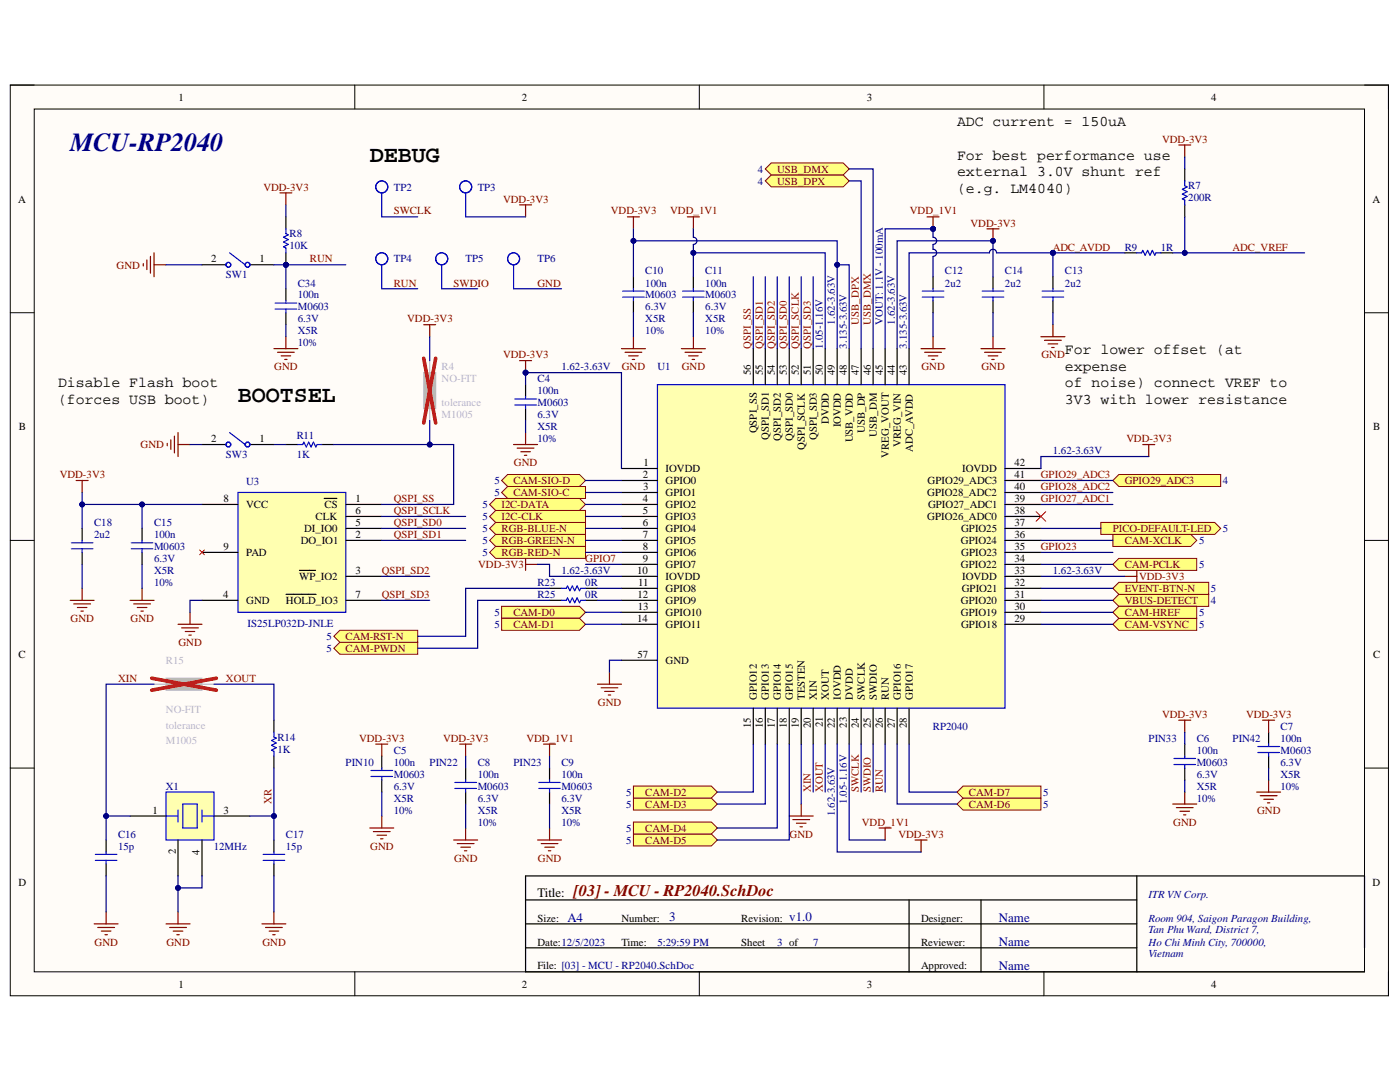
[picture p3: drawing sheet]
<svg xmlns="http://www.w3.org/2000/svg" width="279mm" height="216mm" viewBox="0 0 279 216" stroke-linecap="round" stroke-linejoin="round" font-family="sans-serif">
<path d="M2.1 17h275v181.7h-275z" fill-rule="evenodd" fill="#fffcf8"/>
<path d="M2.1 17h275v181.7h-275z" fill="none" stroke="#000" stroke-width=".2"/>
<path d="M6.8 21.8h265.5v172.1h-265.5z" fill-rule="evenodd" fill="#fffcf8"/>
<g fill="none" stroke="#000" stroke-width=".2">
<path d="M2 17h4.8M70.8 17v4.8M139.6 17v4.8M208.3 17v4.8M272.3 17h4.8v4.8M6.8 21.8h265.5v172.1h-265.5zM2 62.4h4.8M272.3 62.4h4.8M2 107.8h4.8M272.3 107.8h4.8M2 153.3h4.8M272.3 153.3h4.8"/>
<path d="M70.8 193.9v4.8M139.6 193.9v4.8M208.3 193.9v4.8M277.1 193.9v4.8"/>
</g>
<path d="M104.9 179.6h122M181.4 179.6v14.3M195.8 179.6v14.3M226.9 174.8v19.1M104.9 189.1h122M104.9 184.3h122M272.3 189.1v-14.3h-167.4v19.1h167.4" fill="none" stroke="#000" stroke-width=".24"/>
<circle cx="210.1" cy="50.4" r=".48" fill="#000080"/>
<circle cx="210.1" cy="50.4" r=".48" fill="none" stroke="#000080" stroke-width=".2"/>
<path d="M186.2 55.2v2.4M104.9 76.7v2.4M186.2 60v2.4M104.9 81.5v2.4M16.4 105.4v2.4M16.4 110.2v2.4M253.2 146.1v2.4M253.2 150.9v2.4M54.7 167.6v2.4M54.7 172.4v2.4" fill="none" stroke="#000" stroke-width=".24"/>
<g fill="none" stroke="#000bff" stroke-width=".24">
<path d="M184.1 59.3h4.3M184.1 58.1h4.3M186.2 57.6v.5M186.2 59.3v.7M102.7 79.6h4.3M104.9 79.1v.5M102.7 80.8h4.3M104.9 80.8v.7M14.2 109.5h4.3M14.2 108.3h4.3M16.4 107.8v.5M16.4 109.5v.7"/>
<path d="M251 150.2h4.3M251 149h4.3M253.2 148.5v.5M253.2 150.2v.7M52.5 171.7h4.3M52.5 170.5h4.3M54.7 170v.5M54.7 171.7v.7"/>
</g>
<path d="M131.2 76.8h69.4v64.5h-69.4z" fill-rule="evenodd" fill="#ffffb0"/>
<path d="M131.2 76.8h69.4v64.5h-69.4z" fill="none" stroke="#000bff" stroke-width=".24"/>
<g fill="none" stroke="#000" stroke-width=".24">
<path d="M150.3 69.6v7.1M152.7 69.6v7.1M155.1 69.6v7.1M157.5 69.6v7.1M159.9 69.6v7.1M162.3 69.6v7.1M164.7 69.6v7.1M167.1 69.6v7.1M169.5 69.6v7.1M171.9 69.6v7.1M174.2 69.6v7.2M176.6 69.6v7.2"/>
<path d="M179 69.6v7.2M181.4 69.6v7.2M124 93.5h7.2M124 95.9h7.2M124 98.3h7.2M200.6 93.5h7.1M200.6 95.9h7.1M200.6 98.3h7.1M124 100.7h7.2M124 103.1h7.2M124 105.4h7.2M124 107.8h7.2"/>
<path d="M124 110.2h7.2M124 112.6h7.2M124 115h7.2M124 117.4h7.2M124 119.8h7.2M200.6 103.1h7.1M200.6 105.4h7.1M200.6 107.8h7.1M200.6 110.2h7.1M200.6 112.6h7.1M200.6 115h7.1M200.6 117.4h7.1"/>
<path d="M200.6 119.8h7.1M200.6 100.7h7.1M124 122.2h7.2M124 124.6h7.2M124 131.7h7.2M200.6 122.2h7.1M200.6 124.6h7.1M150.3 141.3v7.2M152.7 141.3v7.2M155.1 141.3v7.2M157.5 141.3v7.2M159.9 141.3v7.2"/>
<path d="M162.3 141.3v7.2M164.7 141.3v7.2M167.1 141.3v7.2M169.5 141.3v7.2M171.9 141.3v7.2M174.2 141.3v7.2M176.6 141.3v7.2M179 141.3v7.2M181.4 141.3v7.2"/>
</g>
<path d="M84.6 74.4h2.4v7.1h-2.4z" fill-rule="evenodd" fill="#bfbebc"/>
<path d="M84.6 74.4h2.4v7.1h-2.4zM85.8 72v2.4M85.8 81.5v2.4" fill="none" stroke="#bfbebc" stroke-width=".24"/>
<path d="M84.6 71.5l2.4 12.9M87 71.5l-2.4 12.9" fill="none" stroke="#f00" stroke-width=".72"/>
<path d="M198.2 55.2v2.4M198.2 60v2.4M92.9 153.3v2.4M92.9 158v2.4" fill="none" stroke="#000" stroke-width=".24"/>
<path d="M196 59.3h4.3M196 58.1h4.3M198.2 57.6v.5M198.2 59.3v.7M90.8 157.3h4.3M90.8 156.1h4.3M92.9 155.7v.4M92.9 157.3v.7" fill="none" stroke="#000bff" stroke-width=".24"/>
<path d="M33.1 135.3h7.2v2.4h-7.2z" fill-rule="evenodd" fill="#bfbebc"/>
<path d="M30.7 136.5h2.4M33.1 135.3h7.2v2.4h-7.2zM40.3 136.5h2.4" fill="none" stroke="#bfbebc" stroke-width=".24"/>
<path d="M30.3 135.3l12.9 2.4M43.2 135.3l-12.9 2.4" fill="none" stroke="#f00" stroke-width=".72"/>
<path d="M138.4 55.2v2.4M138.4 60v2.4M76.2 150.9v2.4M76.2 155.7v2.3" fill="none" stroke="#000" stroke-width=".24"/>
<path d="M136.2 59.3h4.3M136.2 58.1h4.3M138.4 57.6v.5M138.4 59.3v.7M74 154.9h4.3M74 153.7h4.3M76.2 153.3v.4M76.2 154.9v.8" fill="none" stroke="#000bff" stroke-width=".24"/>
<path d="M33.1 158h9.6v9.6h-9.6z" fill-rule="evenodd" fill="#ffffb0"/>
<g fill="none" stroke="#000bff" stroke-width=".24">
<path d="M124.3 59.3h4.3M124.3 58.1h4.3M126.4 57.6v.5M126.4 59.3v.7M208 59.3h4.3M208 58.1h4.3M210.1 57.6v.5M210.1 59.3v.7M26.2 109.5h4.3M26.2 108.3h4.3M28.4 107.8v.5M28.4 109.5v.7"/>
<path d="M33.1 158h9.6v9.6h-9.6zM19 171.7h4.3M19 170.5h4.3M21.2 170v.5M21.2 171.7v.7M33.1 162.8h2.4M35.5 161.6v2.4M36.5 160.4h2.9v4.8h-2.9zM40.3 161.6v2.4M40.3 162.8h2.4"/>
</g>
<path d="M126.4 55.2v2.4M210.1 55.2v2.4M126.4 60v2.4M210.1 60v2.4M28.4 105.4v2.4M28.4 110.2v2.4M21.2 167.6v2.4M21.2 172.4v2.4M26 162.8h7.1M35.5 167.6v7.2M40.3 167.6v7.2M42.7 162.8h7.2" fill="none" stroke="#000" stroke-width=".24"/>
<path d="M47.5 98.3h21.5v23.9h-21.5z" fill-rule="evenodd" fill="#ffffb0"/>
<path d="M47.5 98.3h21.5v23.9h-21.5zM107.5 157.3h4.3M107.5 156.1h4.3M109.7 155.7v.4M109.7 157.3v.7M234.3 152.6h4.3M234.3 151.3h4.3M236.4 150.9v.4M236.4 152.6v.7" fill="none" stroke="#000bff" stroke-width=".24"/>
<g fill="none" stroke="#000" stroke-width=".24">
<path d="M64.7 99.5h2.5M40.3 100.7h7.2M40.3 119.8h7.2M40.3 110.2h7.2M57.1 118.6h6M59.8 113.8h3.2M69 100.7h7.2M69 107.8h7.2M69 115h7.2M69 119.8h7.2M69 105.4h7.2M69 103.1h7.2"/>
<path d="M109.7 153.3v2.4M109.7 158v2.4M236.4 148.5v2.4M236.4 153.3v2.4"/>
</g>
<g fill="none" stroke="#800000" stroke-width=".24">
<path d="M137.2 43.3h2.4M138.4 43.3v2.4M103.7 72h2.4M104.9 72v2.4M102.5 88.7h4.8M103.2 89.4h3.4M103.9 90.1h1.9M104.6 90.9h.5M104.9 86.3v2.4M119.2 136.5h4.8M120 137.2h3.3M120.7 138h1.9"/>
<path d="M121.4 138.7h.5M121.6 134.1v2.4M73.8 165.2h4.8M74.5 165.9h3.4M75.2 166.7h1.9M75.9 167.4h.5M76.2 162.8v2.4M157.5 162.8h4.8M158.2 163.5h3.4M158.9 164.3h2M159.7 165h.4M159.9 160.4v2.4"/>
</g>
<circle cx="104.9" cy="74.4" r=".48" fill="#000080"/>
<circle cx="104.9" cy="74.4" r=".48" fill="none" stroke="#000080" stroke-width=".2"/>
<g fill="none" stroke="#800000" stroke-width=".24">
<path d="M125.2 43.3h2.4M126.4 43.3v2.4M185 43.3h2.4M186.2 43.3v2.4M124 69.6h4.8M124.7 70.3h3.4M125.5 71h1.9M126.2 71.7h.5M126.4 67.2v2.4M136 69.6h4.8M136.7 70.3h3.3M137.4 71h1.9"/>
<path d="M138.1 71.7h.5M138.4 67.2v2.4M183.8 69.6h4.8M184.5 70.3h3.4M185.3 71h1.9M186 71.7h.5M186.2 67.2v2.4M207.7 67.2h4.8M208.5 67.9h3.3M209.2 68.6h1.9M209.9 69.3h.5M210.1 64.8v2.4"/>
<path d="M228.1 88.7h2.4M229.3 88.7v2.4M91.7 148.5h2.4M92.9 148.5v2.4M108.5 148.5h2.4M109.7 148.5v2.4M236.4 158.1v2.3M250.8 158.1h4.8M251.5 158.8h3.4M252.2 159.5h1.9M253.2 155.7v2.4M234.1 160.4h4.7"/>
<path d="M234.8 161.2h3.3M235.5 161.9h1.9M236.2 162.6h.5M252.9 160.2h.5"/>
</g>
<circle cx="186.2" cy="45.7" r=".48" fill="#000080"/>
<circle cx="186.2" cy="45.7" r=".48" fill="none" stroke="#000080" stroke-width=".2"/>
<g fill="none" stroke="#800000" stroke-width=".24">
<path d="M235.2 28.9h2.4M236.4 28.9v2.4M197 45.7h2.4M198.2 45.7v2.4M15.2 95.9h2.4M16.4 95.9v2.4M26 119.8h4.7M28.4 117.4v2.4M26.7 120.5h3.3M27.4 121.2h1.9M28.1 121.9h.5M35.5 124.6h4.8"/>
<path d="M36.2 125.3h3.4M37 126h1.9M37.7 126.7h.5M37.9 122.2v2.4M18.8 184.3h4.8M19.5 185.1h3.4M20.2 185.8h1.9M20.9 186.5h.5M21.2 182v2.3M33.1 184.3h4.8M33.9 185.1h3.3M34.6 185.8h1.9"/>
<path d="M35.3 186.5h.5M35.5 182v2.3M52.3 184.3h4.8M53 185.1h3.3M53.7 185.8h1.9M54.4 186.5h.5M54.7 182v2.3"/>
</g>
<circle cx="198.2" cy="48.1" r=".48" fill="#000080"/>
<circle cx="198.2" cy="48.1" r=".48" fill="none" stroke="#000080" stroke-width=".2"/>
<g fill="none" stroke="#800000" stroke-width=".24">
<path d="M84.6 64.8h2.4M85.8 64.8v2.4M195.8 69.6h4.8M196.5 70.3h3.3M197.2 71h1.9M197.9 71.7h.5M198.2 67.2v2.4M33.4 88.5v.4M34.1 87.7v2M34.8 87v3.4M35.5 86.3v4.8M35.5 88.7h2.4"/>
<path d="M14 119.8h4.8M16.4 117.4v2.4M104.9 111.4v2.4M104.9 112.6h2.4M224.5 115h2.4M226.9 113.8v2.4M14.7 120.5h3.4M15.4 121.2h2M16.2 121.9h.4M90.5 167.6h4.8M91.3 168.3h3.3M92 169h1.9"/>
<path d="M92.7 169.8h.5M92.9 165.2v2.4M107.3 167.6h4.8M108 168.3h3.3M108.7 169h1.9M109.4 169.8h.5M109.7 165.2v2.4M175.5 165.2h2.3M176.6 165.2v2.4M182.6 167.6h2.4M183.8 167.6v2.4"/>
</g>
<path d="M39.8 109.7l1 1M40.8 109.7l-1 1" fill="none" stroke="#f00" stroke-width=".2"/>
<path d="M100.1 95.9l1.2-1.2h14.4l1.2 1.2-1.2 1.2h-14.4z" fill-rule="evenodd" fill="#ffff80"/>
<path d="M100.1 95.9l1.2-1.2h14.4l1.2 1.2-1.2 1.2h-14.4z" fill="none" stroke="#800000" stroke-width=".2"/>
<path d="M100.1 98.3l1.2-1.2h15.6v2.4h-15.6z" fill-rule="evenodd" fill="#ffff80"/>
<path d="M100.1 98.3l1.2-1.2h15.6v2.4h-15.6z" fill="none" stroke="#800000" stroke-width=".2"/>
<path d="M66.6 129.4l1.2-1.2h15.6v2.3h-15.6z" fill-rule="evenodd" fill="#ffff80"/>
<path d="M66.6 129.4l1.2-1.2h15.6v2.3h-15.6z" fill="none" stroke="#800000" stroke-width=".2"/>
<path d="M222.1 106.6h15.5l1.2 1.2-1.2 1.2h-15.5z" fill-rule="evenodd" fill="#ffff80"/>
<path d="M222.1 106.6h15.5l1.2 1.2-1.2 1.2h-15.5z" fill="none" stroke="#800000" stroke-width=".2"/>
<path d="M222.1 112.6l1.2-1.2h15.5v2.4h-15.5z" fill-rule="evenodd" fill="#ffff80"/>
<path d="M222.1 112.6l1.2-1.2h15.5v2.4h-15.5z" fill="none" stroke="#800000" stroke-width=".2"/>
<path d="M126.4 166.4h15.6l1.2 1.2-1.2 1.2h-15.6z" fill-rule="evenodd" fill="#ffff80"/>
<path d="M126.4 166.4h15.6l1.2 1.2-1.2 1.2h-15.6z" fill="none" stroke="#800000" stroke-width=".2"/>
<path d="M191 160.4l1.2-1.2h15.5v2.4h-15.5z" fill-rule="evenodd" fill="#ffff80"/>
<path d="M191 160.4l1.2-1.2h15.5v2.4h-15.5z" fill="none" stroke="#800000" stroke-width=".2"/>
<path d="M191 158.1l1.2-1.2h15.5v2.3h-15.5z" fill-rule="evenodd" fill="#ffff80"/>
<path d="M191 158.1l1.2-1.2h15.5v2.3h-15.5z" fill="none" stroke="#800000" stroke-width=".2"/>
<path d="M126.4 164h15.6l1.2 1.2-1.2 1.2h-15.6z" fill-rule="evenodd" fill="#ffff80"/>
<path d="M126.4 164h15.6l1.2 1.2-1.2 1.2h-15.6z" fill="none" stroke="#800000" stroke-width=".2"/>
<path d="M126.4 159.2h15.6l1.2 1.2-1.2 1.2h-15.6z" fill-rule="evenodd" fill="#ffff80"/>
<path d="M126.4 159.2h15.6l1.2 1.2-1.2 1.2h-15.6z" fill="none" stroke="#800000" stroke-width=".2"/>
<path d="M126.4 156.9h15.6l1.2 1.1-1.2 1.2h-15.6z" fill-rule="evenodd" fill="#ffff80"/>
<path d="M126.4 156.9h15.6l1.2 1.1-1.2 1.2h-15.6z" fill="none" stroke="#800000" stroke-width=".2"/>
<path d="M97.7 105.4l1.2-1.2h18v2.4h-18z" fill-rule="evenodd" fill="#ffff80"/>
<path d="M97.7 105.4l1.2-1.2h18v2.4h-18z" fill="none" stroke="#800000" stroke-width=".2"/>
<path d="M97.7 107.8l1.2-1.2h18v2.4h-18z" fill-rule="evenodd" fill="#ffff80"/>
<path d="M97.7 107.8l1.2-1.2h18v2.4h-18z" fill="none" stroke="#800000" stroke-width=".2"/>
<path d="M97.7 110.2l1.2-1.2h18v2.4h-18z" fill-rule="evenodd" fill="#ffff80"/>
<path d="M97.7 110.2l1.2-1.2h18v2.4h-18z" fill="none" stroke="#800000" stroke-width=".2"/>
<path d="M219.7 104.2h22.7l1.2 1.2-1.2 1.2h-22.7z" fill-rule="evenodd" fill="#ffff80"/>
<path d="M219.7 104.2h22.7l1.2 1.2-1.2 1.2h-22.7z" fill="none" stroke="#800000" stroke-width=".2"/>
<path d="M98.9 101.9h18v2.3h-18l-1.2-1.1z" fill-rule="evenodd" fill="#ffff80"/>
<path d="M98.9 101.9h18v2.3h-18l-1.2-1.1z" fill="none" stroke="#800000" stroke-width=".2"/>
<path d="M97.7 100.7l1.2-1.2h16.8l1.2 1.2-1.2 1.2h-16.8z" fill-rule="evenodd" fill="#ffff80"/>
<path d="M97.7 100.7l1.2-1.2h16.8l1.2 1.2-1.2 1.2h-16.8z" fill="none" stroke="#800000" stroke-width=".2"/>
<path d="M152.7 36.1l1.2-1.2h14.4l1.2 1.2-1.2 1.2h-14.4z" fill-rule="evenodd" fill="#ffff80"/>
<path d="M152.7 36.1l1.2-1.2h14.4l1.2 1.2-1.2 1.2h-14.4z" fill="none" stroke="#800000" stroke-width=".2"/>
<path d="M153.9 32.5h14.4l1.2 1.2-1.2 1.2h-14.4l-1.2-1.2z" fill-rule="evenodd" fill="#ffff80"/>
<path d="M153.9 32.5h14.4l1.2 1.2-1.2 1.2h-14.4l-1.2-1.2z" fill="none" stroke="#800000" stroke-width=".2"/>
<path d="M222.1 95.9l1.2-1.2h20.3v2.4h-20.3z" fill-rule="evenodd" fill="#ffff80"/>
<path d="M222.1 95.9l1.2-1.2h20.3v2.4h-20.3z" fill="none" stroke="#800000" stroke-width=".2"/>
<path d="M223.3 118.6h17.9v2.4h-17.9l-1.2-1.2z" fill-rule="evenodd" fill="#ffff80"/>
<path d="M223.3 118.6h17.9v2.4h-17.9l-1.2-1.2z" fill="none" stroke="#800000" stroke-width=".2"/>
<path d="M75 148.5h2.4M76.2 148.5v2.4" fill="none" stroke="#800000" stroke-width=".24"/>
<path d="M66.6 127l1.2-1.2h15.6v2.4h-15.6z" fill-rule="evenodd" fill="#ffff80"/>
<path d="M66.6 127l1.2-1.2h15.6v2.4h-15.6z" fill="none" stroke="#800000" stroke-width=".2"/>
<path d="M222.1 124.6l1.2-1.2h15.5v2.4h-15.5z" fill-rule="evenodd" fill="#ffff80"/>
<path d="M222.1 124.6l1.2-1.2h15.5v2.4h-15.5z" fill="none" stroke="#800000" stroke-width=".2"/>
<path d="M222.1 122.2l1.2-1.2h15.5v2.4h-15.5z" fill-rule="evenodd" fill="#ffff80"/>
<path d="M222.1 122.2l1.2-1.2h15.5v2.4h-15.5z" fill="none" stroke="#800000" stroke-width=".2"/>
<path d="M222.1 117.4l1.2-1.2h17.9v2.4h-17.9z" fill-rule="evenodd" fill="#ffff80"/>
<path d="M222.1 117.4l1.2-1.2h17.9v2.4h-17.9z" fill="none" stroke="#800000" stroke-width=".2"/>
<path d="M100.1 121h15.6l1.2 1.2-1.2 1.2h-15.6z" fill-rule="evenodd" fill="#ffff80"/>
<path d="M100.1 121h15.6l1.2 1.2-1.2 1.2h-15.6z" fill="none" stroke="#800000" stroke-width=".2"/>
<path d="M100.1 123.4h15.6l1.2 1.2-1.2 1.2h-15.6z" fill-rule="evenodd" fill="#ffff80"/>
<path d="M100.1 123.4h15.6l1.2 1.2-1.2 1.2h-15.6z" fill="none" stroke="#800000" stroke-width=".2"/>
<path d="M103.7 40.9h2.4M104.9 40.9v2.4M235.2 143.7h2.4M236.4 143.7v2.4M252 143.7h2.4M253.2 143.7v2.4" fill="none" stroke="#800000" stroke-width=".24"/>
<g fill="none" stroke="#000" stroke-width=".24">
<path d="M236.4 33.7v2.4M40.3 52.8h4.8M49.9 52.8h4.8M224.5 50.5h2.4M231.7 50.5h2.4M236.4 40.9v2.4M57.1 88.7h2.3M64.2 88.7h2.4M109.7 117.4h2.4M109.7 119.8h2.4M116.9 117.4h2.3M116.9 119.8h2.3"/>
<path d="M54.7 143.7v2.4M54.7 150.9v2.4"/>
</g>
<g fill="none" stroke="#00f" stroke-width=".24">
<path d="M236.4 36.1v1l.5 .2-.9 .5 .9 .5-.9 .4 .9 .5-.9 .5 .4 .2v1M45.8 50.4l3.1 2.4M226.9 50.5h.9l.3-.5 .4 .9 .5-.9 .5 .9 .5-.9 .5 .9 .2-.4h1M59.4 88.7h1l.2-.5 .5 1 .5-1 .5 1 .5-1 .4 1 .3-.5h.9M112.1 117.4h.9l.3-.5 .4 1 .5-1 .5 1 .5-1 .5 1 .2-.5h1M112.1 119.8h.9l.3-.5 .4 1 .5-1 .5 1 .5-1 .5 1 .2-.5h1M54.7 146.1v.9l.4 .3-.9 .5 .9 .4-.9 .5 .9 .5-.9 .5 .5 .2v1"/>
<circle cx="45.6" cy="52.8" r=".48"/>
<circle cx="49.4" cy="52.8" r=".48"/>
</g>
<circle cx="57.1" cy="52.8" r=".48" fill="#000080"/>
<circle cx="57.1" cy="52.8" r=".48" fill="none" stroke="#000080" stroke-width=".2"/>
<path d="M57.1 43.3v2.4M57.1 50.4v2.4" fill="none" stroke="#000" stroke-width=".24"/>
<circle cx="57.1" cy="52.8" r=".48" fill="#000080"/>
<circle cx="57.1" cy="52.8" r=".48" fill="none" stroke="#000080" stroke-width=".2"/>
<g fill="none" stroke="#00f" stroke-width=".24">
<path d="M76.2 38.5v4.8M92.9 38.5v4.8M57.1 45.7v.9l.4 .3-.9 .4 .9 .5-.9 .5 .9 .5-.9 .4 .5 .3v.9M76.2 52.8v4.8M88.2 52.8v4.8M102.5 52.8v4.8M45.8 86.3l3.1 2.4"/>
<circle cx="76.2" cy="37.3" r="1.2"/>
<circle cx="92.9" cy="37.3" r="1.2"/>
<circle cx="76.2" cy="51.6" r="1.2"/>
<circle cx="88.1" cy="51.6" r="1.2"/>
<circle cx="102.5" cy="51.6" r="1.19"/>
<circle cx="102.5" cy="51.6" r="1.2"/>
<circle cx="45.6" cy="88.7" r=".48"/>
<circle cx="49.4" cy="88.7" r=".48"/>
</g>
<path d="M55.9 38.5h2.3M57.1 38.5v2.4M28.6 52.6v.5M29.3 51.9v1.9M30 51.2v3.3M30.7 50.4v4.8M30.7 52.8h2.4M54.7 69.6h4.7M55.4 70.3h3.3M56.1 71h1.9M56.8 71.7h.5M57.1 67.2v2.4" fill="none" stroke="#800000" stroke-width=".24"/>
<path d="M57.1 57.6v2.4M57.1 62.4v2.4M40.3 88.7h4.8M49.9 88.7h4.8" fill="none" stroke="#000" stroke-width=".24"/>
<path d="M206.8 102.1l1.9 1.9M208.7 102.1l-1.9 1.9" fill="none" stroke="#f00" stroke-width=".2"/>
<path d="M54.9 61.7h4.3M54.9 60.5h4.3M57.1 60v.5M57.1 61.7v.7" fill="none" stroke="#000bff" stroke-width=".24"/>
<path d="M236.4 31.3v2.4M16.4 100.7h12v4.7" fill="none" stroke="#000080" stroke-width=".24"/>
<circle cx="28.4" cy="100.7" r=".48" fill="#000080"/>
<circle cx="28.4" cy="100.7" r=".48" fill="none" stroke="#000080" stroke-width=".2"/>
<circle cx="16.4" cy="100.7" r=".48" fill="#000080"/>
<circle cx="16.4" cy="100.7" r=".48" fill="none" stroke="#000080" stroke-width=".2"/>
<path d="M26 162.8h-4.8v4.8" fill="none" stroke="#000080" stroke-width=".24"/>
<circle cx="21.2" cy="162.8" r=".48" fill="#000080"/>
<circle cx="21.2" cy="162.8" r=".48" fill="none" stroke="#000080" stroke-width=".2"/>
<path d="M30.7 136.5h-9.5v26.3" fill="none" stroke="#000080" stroke-width=".24"/>
<circle cx="21.2" cy="162.8" r=".48" fill="#000080"/>
<circle cx="21.2" cy="162.8" r=".48" fill="none" stroke="#000080" stroke-width=".2"/>
<path d="M28.4 100.7h11.9" fill="none" stroke="#000080" stroke-width=".24"/>
<circle cx="28.4" cy="100.7" r=".48" fill="#000080"/>
<circle cx="28.4" cy="100.7" r=".48" fill="none" stroke="#000080" stroke-width=".2"/>
<path d="M33.1 52.8h7.2M40.3 174.8v2.4h-4.8" fill="none" stroke="#000080" stroke-width=".24"/>
<circle cx="35.5" cy="177.2" r=".48" fill="#000080"/>
<circle cx="35.5" cy="177.2" r=".48" fill="none" stroke="#000080" stroke-width=".2"/>
<path d="M37.9 88.7h2.4M40.3 119.8h-2.4v2.4M42.7 136.5h12v7.2M49.9 162.8h4.8" fill="none" stroke="#000080" stroke-width=".24"/>
<circle cx="54.7" cy="162.8" r=".48" fill="#000080"/>
<circle cx="54.7" cy="162.8" r=".48" fill="none" stroke="#000080" stroke-width=".2"/>
<path d="M54.7 52.8h14.3M54.7 88.7h2.4" fill="none" stroke="#000080" stroke-width=".24"/>
<circle cx="57.1" cy="52.8" r=".48" fill="#000080"/>
<circle cx="57.1" cy="52.8" r=".48" fill="none" stroke="#000080" stroke-width=".2"/>
<path d="M85.8 83.9v4.8h-19.2" fill="none" stroke="#000080" stroke-width=".24"/>
<circle cx="85.8" cy="88.7" r=".48" fill="#000080"/>
<circle cx="85.8" cy="88.7" r=".48" fill="none" stroke="#000080" stroke-width=".2"/>
<path d="M85.8 88.7h4.7v12h-14.3M76.2 119.8h9.6M76.2 115h9.6M76.2 107.8h16.7M76.2 105.4h16.7M76.2 103.1h16.7" fill="none" stroke="#000080" stroke-width=".24"/>
<circle cx="85.8" cy="88.7" r=".48" fill="#000080"/>
<circle cx="85.8" cy="88.7" r=".48" fill="none" stroke="#000080" stroke-width=".2"/>
<path d="M76.2 57.6h7.2M76.2 43.3h7.2M88.2 57.6h7.1M92.9 43.3h12M102.5 57.6h9.6M104.9 74.4h19.1v19.1M109.7 119.8h-14.4v9.6h-11.9M109.7 117.4h-16.8v9.6h-9.5" fill="none" stroke="#000080" stroke-width=".24"/>
<circle cx="104.9" cy="74.4" r=".48" fill="#000080"/>
<circle cx="104.9" cy="74.4" r=".48" fill="none" stroke="#000080" stroke-width=".2"/>
<g fill="none" stroke="#000080" stroke-width=".24">
<path d="M126.4 55.2v-7.1h40.7v21.5M116.9 98.3h7.1M116.9 95.9h7.1M107.3 112.6h2.4v2.4h14.3M116.9 112.6h7.1M116.9 107.8h7.1M116.9 103.1h7.1M116.9 100.7h7.1M119.2 119.8h4.8M119.2 117.4h4.8M116.9 124.6h7.1M116.9 122.2h7.1"/>
<path d="M124 131.7h-2.4v2.4"/>
</g>
<circle cx="167.1" cy="52.8" r=".48" fill="#000080"/>
<circle cx="167.1" cy="52.8" r=".48" fill="none" stroke="#000080" stroke-width=".2"/>
<circle cx="126.4" cy="48.1" r=".48" fill="#000080"/>
<circle cx="126.4" cy="48.1" r=".48" fill="none" stroke="#000080" stroke-width=".2"/>
<path d="M138.4 50.4h26.3v19.2" fill="none" stroke="#000080" stroke-width=".24"/>
<circle cx="138.4" cy="50.4" r=".48" fill="#000080"/>
<circle cx="138.4" cy="50.4" r=".48" fill="none" stroke="#000080" stroke-width=".2"/>
<path d="M167.1 52.8h2.4v16.8M150.3 148.5v9.5h-7.1M152.7 148.5v11.9h-9.5M155.1 148.5v16.7h-11.9M157.5 148.5v19.1h-14.3M167.1 148.5v21.5h16.7" fill="none" stroke="#000080" stroke-width=".24"/>
<circle cx="167.1" cy="52.8" r=".48" fill="#000080"/>
<circle cx="167.1" cy="52.8" r=".48" fill="none" stroke="#000080" stroke-width=".2"/>
<path d="M169.5 36.1h2.4v33.5M169.5 33.7h4.7v35.9M186.2 45.7h-9.6v23.9M169.5 148.5v19.1h7.1" fill="none" stroke="#000080" stroke-width=".24"/>
<circle cx="186.2" cy="45.7" r=".48" fill="#000080"/>
<circle cx="186.2" cy="45.7" r=".48" fill="none" stroke="#000080" stroke-width=".2"/>
<path d="M198.2 55.2v-7.1h-19.2v21.5M179 148.5v11.9h12" fill="none" stroke="#000080" stroke-width=".24"/>
<circle cx="198.2" cy="48.1" r=".48" fill="#000080"/>
<circle cx="198.2" cy="48.1" r=".48" fill="none" stroke="#000080" stroke-width=".2"/>
<path d="M224.5 50.5h-25.6a.71 .71 0 0 0-.7-.8 .71 .71 0 0 0-.7 .8h-16.1v19.1M181.4 148.5v9.6h9.6" fill="none" stroke="#000080" stroke-width=".24"/>
<circle cx="210.1" cy="50.4" r=".48" fill="#000080"/>
<circle cx="210.1" cy="50.4" r=".48" fill="none" stroke="#000080" stroke-width=".2"/>
<g fill="none" stroke="#000080" stroke-width=".24">
<path d="M236.4 43.3v7.2h-2.3M207.7 98.3h14.4M207.7 95.9h14.4M229.3 91.1h-21.6v2.4M207.7 119.8h14.4M207.7 117.4h14.4M207.7 115h16.8M207.7 112.6h14.4M207.7 110.2h14.4M207.7 107.8h14.4M207.7 105.4h12M207.7 100.7h14.4"/>
<path d="M207.7 124.6h14.4M207.7 122.2h14.4"/>
</g>
<circle cx="236.4" cy="50.4" r=".48" fill="#000080"/>
<circle cx="236.4" cy="50.4" r=".48" fill="none" stroke="#000080" stroke-width=".2"/>
<path d="M236.4 50.5h24" fill="none" stroke="#000080" stroke-width=".24"/>
<circle cx="236.4" cy="50.4" r=".48" fill="#000080"/>
<circle cx="236.4" cy="50.4" r=".48" fill="none" stroke="#000080" stroke-width=".2"/>
<path d="M16.4 98.3v7.1M16.4 112.6v4.8" fill="none" stroke="#000080" stroke-width=".24"/>
<circle cx="16.4" cy="100.7" r=".48" fill="#000080"/>
<circle cx="16.4" cy="100.7" r=".48" fill="none" stroke="#000080" stroke-width=".2"/>
<path d="M28.4 112.6v4.8M21.2 174.8v7.2M35.5 174.8v7.2" fill="none" stroke="#000080" stroke-width=".24"/>
<circle cx="35.5" cy="177.2" r=".48" fill="#000080"/>
<circle cx="35.5" cy="177.2" r=".48" fill="none" stroke="#000080" stroke-width=".2"/>
<path d="M54.7 153.3v14.3M54.7 174.8v7.2" fill="none" stroke="#000080" stroke-width=".24"/>
<circle cx="54.7" cy="162.8" r=".48" fill="#000080"/>
<circle cx="54.7" cy="162.8" r=".48" fill="none" stroke="#000080" stroke-width=".2"/>
<path d="M57.1 52.8v4.8M57.1 64.8v2.4" fill="none" stroke="#000080" stroke-width=".24"/>
<circle cx="57.1" cy="52.8" r=".48" fill="#000080"/>
<circle cx="57.1" cy="52.8" r=".48" fill="none" stroke="#000080" stroke-width=".2"/>
<path d="M57.1 40.9v2.4M85.8 67.2v4.8M104.9 74.4v2.3M104.9 83.9v2.4M76.2 158v4.8M92.9 150.9v2.4M92.9 160.4v4.8" fill="none" stroke="#000080" stroke-width=".24"/>
<circle cx="104.9" cy="74.4" r=".48" fill="#000080"/>
<circle cx="104.9" cy="74.4" r=".48" fill="none" stroke="#000080" stroke-width=".2"/>
<path d="M126.4 45.7v2.4M126.4 62.4v4.8M109.7 150.9v2.4M109.7 160.4v4.8" fill="none" stroke="#000080" stroke-width=".24"/>
<circle cx="126.4" cy="48.1" r=".48" fill="#000080"/>
<circle cx="126.4" cy="48.1" r=".48" fill="none" stroke="#000080" stroke-width=".2"/>
<path d="M138.4 45.7v1.6a.72 .72 0 0 1 .7 .8 .72 .72 0 0 1-.7 .7v6.4M138.4 62.4v4.8" fill="none" stroke="#000080" stroke-width=".24"/>
<circle cx="138.4" cy="50.4" r=".48" fill="#000080"/>
<circle cx="138.4" cy="50.4" r=".48" fill="none" stroke="#000080" stroke-width=".2"/>
<g fill="none" stroke="#000080" stroke-width=".24">
<path d="M150.3 55.2v14.4M152.7 55.2v14.4M155.1 55.2v14.4M157.5 55.2v14.4M159.9 55.2v14.4M162.3 55.2v14.4M186.2 45.7v1.6a.72 .72 0 0 1 .7 .8 .72 .72 0 0 1-.7 .7v.9a.71 .71 0 0 1 .7 .7 .71 .71 0 0 1-.7 .8v4M186.2 62.4v4.8M159.9 148.5v11.9M162.3 148.5v9.5M164.7 148.5v9.5M171.9 148.5v9.5"/>
<path d="M174.2 148.5v9.6M176.6 148.5v9.6"/>
</g>
<circle cx="186.2" cy="45.7" r=".48" fill="#000080"/>
<circle cx="186.2" cy="45.7" r=".48" fill="none" stroke="#000080" stroke-width=".2"/>
<path d="M210.1 50.5v4.7M198.2 62.4v4.8M210.1 62.4v2.4" fill="none" stroke="#000080" stroke-width=".24"/>
<circle cx="210.1" cy="50.4" r=".48" fill="#000080"/>
<circle cx="210.1" cy="50.4" r=".48" fill="none" stroke="#000080" stroke-width=".2"/>
<path d="M116.9 105.4h7.1M116.9 110.2h7.1M236.4 146.1v2.4M236.4 155.7v2.4M253.2 153.3v2.4" fill="none" stroke="#000080" stroke-width=".24"/>
<text font-size="5.2" fill="#000080" x="14" y="30.2">MCU-RP2040</text>
<g font-size="4.7">
<text x="73.8" y="32.3">DEBUG</text>
<text x="47.5" y="80.1">BOOTSEL</text>
</g>
<text font-size="3.3" fill="#800000" x="114.4" y="178.9">[03] - MCU - RP2040.SchDoc</text>
<g font-size="3">
<text x="191" y="25.2">ADC current = 150uA</text>
<text x="191" y="31.8">For best performance use</text>
<text x="191" y="35.2">external 3.0V shunt ref</text>
<text x="191" y="38.6">(e.g. LM4040)</text>
<text x="212.5" y="70.6">For lower offset (at</text>
<text x="11.6" y="77.3">Disable Flash boot</text>
<text x="212.5" y="74">expense</text>
<text x="212.5" y="77.3">of noise) connect VREF to</text>
<text x="11.6" y="80.6">(forces USB boot)</text>
<text x="212.5" y="80.6">3V3 with lower resistance</text>
</g>
<text font-size="2.6" x="107.3" y="179">Title:</text>
<g font-size="2.6" fill="#000080">
<text x="113.3" y="184">A4</text>
<text x="133.6" y="183.8">3</text>
<text x="157.5" y="183.8">v1.0</text>
<text x="199.4" y="184">Name</text>
<text x="199.4" y="188.8">Name</text>
<text x="199.4" y="193.6">Name</text>
</g>
<g font-size="2.2">
<text x="35.6" y="20.1">1</text>
<text x="104.2" y="20.1">2</text>
<text x="173" y="20.1">3</text>
<text x="241.7" y="20.1">4</text>
<text x="3.6" y="40.4">A</text>
<text x="273.9" y="40.4">A</text>
<text x="42.2" y="52.4">2</text>
<text x="51.8" y="52.4">1</text>
<text x="149.8" y="74.8" transform="rotate(-90 149.8 74.8)">56</text>
<text x="152.3" y="74.8" transform="rotate(-90 152.3 74.8)">55</text>
<text x="154.7" y="74.8" transform="rotate(-90 154.7 74.8)">54</text>
<text x="157" y="74.8" transform="rotate(-90 157 74.8)">53</text>
<text x="159.4" y="74.8" transform="rotate(-90 159.4 74.8)">52</text>
<text x="161.8" y="74.8" transform="rotate(-90 161.8 74.8)">51</text>
<text x="164.2" y="74.8" transform="rotate(-90 164.2 74.8)">50</text>
<text x="166.6" y="74.8" transform="rotate(-90 166.6 74.8)">49</text>
<text x="169" y="74.8" transform="rotate(-90 169 74.8)">48</text>
<text x="171.4" y="74.8" transform="rotate(-90 171.4 74.8)">47</text>
<text x="173.8" y="74.8" transform="rotate(-90 173.8 74.8)">46</text>
<text x="176.2" y="74.8" transform="rotate(-90 176.2 74.8)">45</text>
<text x="178.6" y="74.8" transform="rotate(-90 178.6 74.8)">44</text>
<text x="181" y="74.8" transform="rotate(-90 181 74.8)">43</text>
<text x="3.8" y="85.8">B</text>
<text x="42.2" y="88.3">2</text>
<text x="51.8" y="88.3">1</text>
<text x="151.1" y="86.5" transform="rotate(-90 151.1 86.5)">QSPI_SS</text>
<text x="153.4" y="87.7" transform="rotate(-90 153.4 87.7)">QSPI_SD1</text>
<text x="155.9" y="87.9" transform="rotate(-90 155.9 87.9)">QSPI_SD2</text>
<text x="158.2" y="88" transform="rotate(-90 158.2 88)">QSPI_SD0</text>
<text x="160.6" y="89.7" transform="rotate(-90 160.6 89.7)">QSPI_SCLK</text>
<text x="163" y="87.8" transform="rotate(-90 163 87.8)">QSPI_SD3</text>
<text x="165.4" y="84.6" transform="rotate(-90 165.4 84.6)">DVDD</text>
<text x="167.8" y="85.3" transform="rotate(-90 167.8 85.3)">IOVDD</text>
<text x="170.2" y="88.3" transform="rotate(-90 170.2 88.3)">USB_VDD</text>
<text x="172.6" y="86.4" transform="rotate(-90 172.6 86.4)">USB_DP</text>
<text x="175" y="87.1" transform="rotate(-90 175 87.1)">USB_DM</text>
<text x="179.7" y="89.2" transform="rotate(-90 179.7 89.2)">VREG_VIN</text>
<text x="274" y="85.8">B</text>
<text x="128.3" y="95.4">2</text>
<text x="128.4" y="93">1</text>
<text x="132.8" y="94.2">IOVDD</text>
<text x="177.4" y="91.3" transform="rotate(-90 177.4 91.3)">VREG_VOUT</text>
<text x="182.2" y="90.2" transform="rotate(-90 182.2 90.2)">ADC_AVDD</text>
<text x="192" y="94.2">IOVDD</text>
<text x="202.5" y="95.4">41</text>
<text x="202.5" y="93">42</text>
<text x="44.6" y="100.2">8</text>
<text x="49.1" y="101.4">VCC</text>
<text x="64.8" y="101.4">CS</text>
<text x="70.9" y="100.2">1</text>
<text x="128.3" y="100.2">4</text>
<text x="128.4" y="97.8">3</text>
<text x="132.8" y="96.6">GPIO0</text>
<text x="132.8" y="99">GPIO1</text>
<text x="132.8" y="101.4">GPIO2</text>
<text x="185" y="99">GPIO28_ADC2</text>
<text x="185.1" y="96.6">GPIO29_ADC3</text>
<text x="185.2" y="101.4">GPIO27_ADC1</text>
<text x="202.5" y="100.2">39</text>
<text x="202.5" y="97.8">40</text>
<text x="60.7" y="106.2">DI_IO0</text>
<text x="63" y="103.8">CLK</text>
<text x="70.9" y="107.4">2</text>
<text x="70.9" y="105">5</text>
<text x="70.9" y="102.6">6</text>
<text x="128.3" y="105">6</text>
<text x="128.3" y="107.4">7</text>
<text x="128.3" y="102.6">5</text>
<text x="132.8" y="103.8">GPIO3</text>
<text x="132.8" y="106.2">GPIO4</text>
<text x="185" y="103.8">GPIO26_ADC0</text>
<text x="191.8" y="106.2">GPIO25</text>
<text x="202.5" y="107.4">36</text>
<text x="202.5" y="105">37</text>
<text x="202.5" y="102.6">38</text>
<text x="44.6" y="109.8">9</text>
<text x="49.1" y="111">PAD</text>
<text x="60" y="108.5">DO_IO1</text>
<text x="128.3" y="112.1">9</text>
<text x="128.3" y="109.8">8</text>
<text x="132.8" y="108.5">GPIO5</text>
<text x="132.8" y="111">GPIO6</text>
<text x="132.8" y="113.4">GPIO7</text>
<text x="191.8" y="113.4">GPIO22</text>
<text x="191.8" y="108.5">GPIO24</text>
<text x="191.8" y="111">GPIO23</text>
<text x="202.5" y="112.1">34</text>
<text x="202.5" y="109.8">35</text>
<text x="44.5" y="119.3">4</text>
<text x="59.7" y="115.7">WP_IO2</text>
<text x="70.9" y="114.6">3</text>
<text x="70.9" y="119.3">7</text>
<text x="127.2" y="114.6">10</text>
<text x="127.2" y="119.3">12</text>
<text x="127.4" y="116.9">11</text>
<text x="132.8" y="115.7">IOVDD</text>
<text x="132.8" y="118.1">GPIO8</text>
<text x="191.9" y="118.1">GPIO21</text>
<text x="192" y="115.7">IOVDD</text>
<text x="202.5" y="119.3">31</text>
<text x="202.5" y="116.9">32</text>
<text x="202.5" y="114.6">33</text>
<text x="49.1" y="120.5">GND</text>
<text x="57.1" y="120.5">HOLD_IO3</text>
<text x="127.2" y="124.1">14</text>
<text x="127.3" y="121.7">13</text>
<text x="132.8" y="120.5">GPIO9</text>
<text x="132.8" y="122.9">GPIO10</text>
<text x="132.8" y="125.3">GPIO11</text>
<text x="191.8" y="122.9">GPIO19</text>
<text x="191.8" y="120.5">GPIO20</text>
<text x="191.8" y="125.3">GPIO18</text>
<text x="202.5" y="124.1">29</text>
<text x="202.5" y="121.7">30</text>
<text x="3.7" y="131.3">C</text>
<text x="127.2" y="131.3">57</text>
<text x="274" y="131.3">C</text>
<text x="132.8" y="132.5">GND</text>
<text x="151.1" y="139.6" transform="rotate(-90 151.1 139.6)">GPIO12</text>
<text x="153.4" y="139.6" transform="rotate(-90 153.4 139.6)">GPIO13</text>
<text x="155.9" y="139.6" transform="rotate(-90 155.9 139.6)">GPIO14</text>
<text x="158.2" y="139.6" transform="rotate(-90 158.2 139.6)">GPIO15</text>
<text x="160.6" y="139.6" transform="rotate(-90 160.6 139.6)">TESTEN</text>
<text x="163" y="139.6" transform="rotate(-90 163 139.6)">XIN</text>
<text x="165.4" y="139.6" transform="rotate(-90 165.4 139.6)">XOUT</text>
<text x="167.8" y="139.6" transform="rotate(-90 167.8 139.6)">IOVDD</text>
<text x="170.2" y="139.6" transform="rotate(-90 170.2 139.6)">DVDD</text>
<text x="172.6" y="139.6" transform="rotate(-90 172.6 139.6)">SWCLK</text>
<text x="175" y="139.6" transform="rotate(-90 175 139.6)">SWDIO</text>
<text x="177.4" y="139.6" transform="rotate(-90 177.4 139.6)">RUN</text>
<text x="179.7" y="139.6" transform="rotate(-90 179.7 139.6)">GPIO16</text>
<text x="182.2" y="139.6" transform="rotate(-90 182.2 139.6)">GPIO17</text>
<text x="149.8" y="145.2" transform="rotate(-90 149.8 145.2)">15</text>
<text x="152.3" y="145.3" transform="rotate(-90 152.3 145.3)">16</text>
<text x="154.7" y="145.3" transform="rotate(-90 154.7 145.3)">17</text>
<text x="157" y="145.2" transform="rotate(-90 157 145.2)">18</text>
<text x="159.4" y="145.3" transform="rotate(-90 159.4 145.3)">19</text>
<text x="161.8" y="145.3" transform="rotate(-90 161.8 145.3)">20</text>
<text x="164.2" y="145.1" transform="rotate(-90 164.2 145.1)">21</text>
<text x="166.6" y="145.3" transform="rotate(-90 166.6 145.3)">22</text>
<text x="169" y="145.2" transform="rotate(-90 169 145.2)">23</text>
<text x="171.4" y="145.3" transform="rotate(-90 171.4 145.3)">24</text>
<text x="173.8" y="145.2" transform="rotate(-90 173.8 145.2)">25</text>
<text x="176.2" y="145.3" transform="rotate(-90 176.2 145.3)">26</text>
<text x="178.6" y="145.3" transform="rotate(-90 178.6 145.3)">27</text>
<text x="181" y="145.2" transform="rotate(-90 181 145.2)">28</text>
<text x="30.4" y="162.4">1</text>
<text x="44.6" y="162.4">3</text>
<text x="35.1" y="170.5" transform="rotate(-90 35.1 170.5)">2</text>
<text x="39.8" y="170.5" transform="rotate(-90 39.8 170.5)">4</text>
<text x="3.7" y="176.7">D</text>
<text x="273.9" y="176.7">D</text>
<text x="107.3" y="183.9">Size:</text>
<text x="124" y="183.9">Number:</text>
<text x="147.9" y="183.9">Revision:</text>
<text x="183.8" y="183.9">Designer:</text>
<text x="107.3" y="188.7">Date:12/5/2023</text>
<text x="124" y="188.7">Time:</text>
<text x="147.9" y="188.7">Sheet</text>
<text x="183.8" y="188.7">Reviewer:</text>
<text x="35.6" y="197">1</text>
<text x="104.2" y="197">2</text>
<text x="107.3" y="193.5">File: [03] - MCU - RP2040.SchDoc</text>
<text x="173" y="197">3</text>
<text x="183.8" y="193.5">Approved:</text>
<text x="241.7" y="197">4</text>
</g>
<g font-size="2.2" fill="#800000">
<text x="231.9" y="28.5">VDD-3V3</text>
<text x="155.1" y="34.4">USB_DMX</text>
<text x="52.6" y="38">VDD-3V3</text>
<text x="100.4" y="40.4">VDD-3V3</text>
<text x="155.1" y="36.8">USB_DPX</text>
<text x="78.6" y="42.8">SWCLK</text>
<text x="121.9" y="42.8">VDD-3V3</text>
<text x="133.8" y="42.8">VDD_1V1</text>
<text x="181.6" y="42.8">VDD_1V1</text>
<text x="193.7" y="45.2">VDD-3V3</text>
<text x="23.3" y="53.6">GND</text>
<text x="90.5" y="57.2">SWDIO</text>
<text x="107.3" y="57.2">GND</text>
<text x="81.3" y="64.3">VDD-3V3</text>
<text x="100.4" y="71.5">VDD-3V3</text>
<text x="207.8" y="71.5">GND</text>
<text x="54.7" y="73.9">GND</text>
<text x="124.1" y="73.9">GND</text>
<text x="136.1" y="73.9">GND</text>
<text x="183.9" y="73.9">GND</text>
<text x="195.9" y="73.9">GND</text>
<text x="28" y="89.4">GND</text>
<text x="224.8" y="88.3">VDD-3V3</text>
<text x="11.9" y="95.4">VDD-3V3</text>
<text x="102.6" y="93">GND</text>
<text x="100.1" y="101.4">I2C-DATA</text>
<text x="102.5" y="96.6">CAM-SIO-D</text>
<text x="102.5" y="99">CAM-SIO-C</text>
<text x="224.5" y="96.6">GPIO29_ADC3</text>
<text x="100.1" y="106.2">RGB-BLUE-N</text>
<text x="100.1" y="103.8">I2C-CLK</text>
<text x="222.1" y="106.2">PICO-DEFAULT-LED</text>
<text x="95.5" y="113.4">VDD-3V3</text>
<text x="100.1" y="108.5">RGB-GREEN-N</text>
<text x="100.1" y="111">RGB-RED-N</text>
<text x="224.5" y="108.5">CAM-XCLK</text>
<text x="224.5" y="113.4">CAM-PCLK</text>
<text x="224.5" y="118.1">EVENT-BTN-N</text>
<text x="227.3" y="115.7">VDD-3V3</text>
<text x="14.1" y="124.1">GND</text>
<text x="26.1" y="124.1">GND</text>
<text x="102.5" y="122.9">CAM-D0</text>
<text x="102.5" y="125.3">CAM-D1</text>
<text x="224.5" y="120.5">VBUS-DETECT</text>
<text x="224.5" y="125.3">CAM-VSYNC</text>
<text x="224.5" y="122.9">CAM-HREF</text>
<text x="35.6" y="128.9">GND</text>
<text x="69" y="130.1">CAM-PWDN</text>
<text x="69" y="127.7">CAM-RST-N</text>
<text x="119.3" y="140.9">GND</text>
<text x="231.9" y="143.2">VDD-3V3</text>
<text x="248.7" y="143.2">VDD-3V3</text>
<text x="71.7" y="148">VDD-3V3</text>
<text x="88.4" y="148">VDD-3V3</text>
<text x="105.1" y="148">VDD_1V1</text>
<text x="128.8" y="161.2">CAM-D3</text>
<text x="128.8" y="158.8">CAM-D2</text>
<text x="193.4" y="161.2">CAM-D6</text>
<text x="193.4" y="158.8">CAM-D7</text>
<text x="128.8" y="166">CAM-D4</text>
<text x="157.6" y="167.2">GND</text>
<text x="172" y="164.7">VDD_1V1</text>
<text x="179.3" y="167.2">VDD-3V3</text>
<text x="234.1" y="164.7">GND</text>
<text x="250.9" y="162.4">GND</text>
<text x="73.9" y="169.5">GND</text>
<text x="90.6" y="171.9">GND</text>
<text x="107.3" y="171.9">GND</text>
<text x="128.8" y="168.3">CAM-D5</text>
<text x="18.9" y="188.7">GND</text>
<text x="33.2" y="188.7">GND</text>
<text x="52.4" y="188.7">GND</text>
</g>
<g font-size="2.2" fill="#000080">
<text x="151.2" y="34.4">4</text>
<text x="78.6" y="38">TP2</text>
<text x="95.3" y="38">TP3</text>
<text x="151.2" y="36.8">4</text>
<text x="237.1" y="40.2">200R</text>
<text x="237.1" y="37.8">R7</text>
<text x="57.8" y="47.4">R8</text>
<text x="57.8" y="49.7">10K</text>
<text x="78.6" y="52.4">TP4</text>
<text x="92.9" y="52.4">TP5</text>
<text x="107.3" y="52.4">TP6</text>
<text x="224.5" y="50">R9</text>
<text x="231.6" y="50">1R</text>
<text x="45.1" y="55.5">SW1</text>
<text x="59.4" y="57.2">C34</text>
<text x="59.4" y="59.5">100n</text>
<text x="128.8" y="59.5">M0603</text>
<text x="128.8" y="54.8">C10</text>
<text x="128.8" y="57.2">100n</text>
<text x="140.8" y="59.5">M0603</text>
<text x="140.8" y="54.8">C11</text>
<text x="140.8" y="57.2">100n</text>
<text x="188.6" y="54.8">C12</text>
<text x="188.6" y="57.2">2u2</text>
<text x="200.6" y="54.8">C14</text>
<text x="200.6" y="57.2">2u2</text>
<text x="212.5" y="54.8">C13</text>
<text x="212.5" y="57.2">2u2</text>
<text x="59.4" y="62">M0603</text>
<text x="59.4" y="64.3">6.3V</text>
<text x="128.8" y="64.3">X5R</text>
<text x="128.8" y="62">6.3V</text>
<text x="140.8" y="64.3">X5R</text>
<text x="140.8" y="62">6.3V</text>
<text x="166.6" y="64.8" transform="rotate(-90 166.6 64.8)">1.62-3.63V</text>
<text x="176.2" y="64.8" transform="rotate(-90 176.2 64.8)">VOUT: 1.1V - 100mA</text>
<text x="178.6" y="64.8" transform="rotate(-90 178.6 64.8)">1.62-3.63V</text>
<text x="59.4" y="66.7">X5R</text>
<text x="59.4" y="69.1">10%</text>
<text x="128.8" y="66.7">10%</text>
<text x="140.8" y="66.7">10%</text>
<text x="164.2" y="69.6" transform="rotate(-90 164.2 69.6)">1.05-1.16V</text>
<text x="169" y="69.6" transform="rotate(-90 169 69.6)">3.135-3.63V</text>
<text x="181" y="69.6" transform="rotate(-90 181 69.6)">3.135-3.63V</text>
<text x="107.3" y="76.3">C4</text>
<text x="112" y="73.9">1.62-3.63V</text>
<text x="131.2" y="73.9">U1</text>
<text x="107.3" y="81.1">M0603</text>
<text x="107.3" y="83.5">6.3V</text>
<text x="107.3" y="78.7">100n</text>
<text x="59.2" y="87.5">R11</text>
<text x="107.3" y="85.8">X5R</text>
<text x="107.3" y="88.3">10%</text>
<text x="45.1" y="91.3">SW3</text>
<text x="59.2" y="91.3">1K</text>
<text x="210.1" y="90.6">1.62-3.63V</text>
<text x="49.1" y="96.8">U3</text>
<text x="96.3" y="101.4">5</text>
<text x="98.7" y="96.6">5</text>
<text x="98.7" y="99">5</text>
<text x="244.1" y="96.6">4</text>
<text x="18.8" y="105">C18</text>
<text x="18.8" y="107.4">2u2</text>
<text x="30.7" y="105">C15</text>
<text x="30.7" y="107.4">100n</text>
<text x="96.3" y="106.2">5</text>
<text x="96.3" y="103.8">5</text>
<text x="244.1" y="106.2">5</text>
<text x="30.7" y="109.8">M0603</text>
<text x="30.7" y="112.1">6.3V</text>
<text x="96.3" y="108.5">5</text>
<text x="96.3" y="111">5</text>
<text x="239.3" y="108.5">5</text>
<text x="239.3" y="113.4">5</text>
<text x="30.7" y="114.6">X5R</text>
<text x="30.7" y="116.9">10%</text>
<text x="107.3" y="116.9">R23</text>
<text x="107.3" y="119.3">R25</text>
<text x="112" y="114.6">1.62-3.63V</text>
<text x="116.8" y="116.9">0R</text>
<text x="116.8" y="119.3">0R</text>
<text x="210.1" y="114.6">1.62-3.63V</text>
<text x="241.7" y="118.1">5</text>
<text x="49.4" y="125.1">IS25LP032D-JNLE</text>
<text x="98.7" y="122.9">5</text>
<text x="98.7" y="125.3">5</text>
<text x="239.3" y="125.3">5</text>
<text x="239.3" y="122.9">5</text>
<text x="241.7" y="120.5">4</text>
<text x="65.2" y="130.1">5</text>
<text x="65.2" y="127.7">5</text>
<text x="55.4" y="147.8">R14</text>
<text x="186.2" y="145.6">RP2040</text>
<text x="229.2" y="148">PIN33</text>
<text x="238.8" y="148">C6</text>
<text x="246" y="148">PIN42</text>
<text x="255.5" y="145.6">C7</text>
<text x="255.5" y="148">100n</text>
<text x="55.4" y="150.2">1K</text>
<text x="69" y="152.8">PIN10</text>
<text x="78.6" y="155.2">M0603</text>
<text x="78.6" y="150.4">C5</text>
<text x="78.6" y="152.8">100n</text>
<text x="85.7" y="152.8">PIN22</text>
<text x="95.3" y="152.8">C8</text>
<text x="95.3" y="155.2">100n</text>
<text x="102.5" y="152.8">PIN23</text>
<text x="112" y="152.8">C9</text>
<text x="112" y="155.2">100n</text>
<text x="238.8" y="152.8">M0603</text>
<text x="238.8" y="155.2">6.3V</text>
<text x="238.8" y="150.4">100n</text>
<text x="255.5" y="155.2">X5R</text>
<text x="255.5" y="150.4">M0603</text>
<text x="255.5" y="152.8">6.3V</text>
<text x="33.1" y="157.6">X1</text>
<text x="78.6" y="160">X5R</text>
<text x="78.6" y="157.6">6.3V</text>
<text x="95.3" y="157.6">M0603</text>
<text x="95.3" y="160">6.3V</text>
<text x="112" y="157.6">M0603</text>
<text x="112" y="160">6.3V</text>
<text x="125" y="161.2">5</text>
<text x="125" y="158.8">5</text>
<text x="169" y="160.4" transform="rotate(-90 169 160.4)">1.05-1.16V</text>
<text x="208.2" y="161.2">5</text>
<text x="208.2" y="158.8">5</text>
<text x="238.8" y="157.6">X5R</text>
<text x="238.8" y="160">10%</text>
<text x="255.5" y="157.6">10%</text>
<text x="23.6" y="167.2">C16</text>
<text x="57.1" y="167.2">C17</text>
<text x="78.6" y="162.4">10%</text>
<text x="95.3" y="162.4">X5R</text>
<text x="95.3" y="164.7">10%</text>
<text x="112" y="162.4">X5R</text>
<text x="112" y="164.7">10%</text>
<text x="125" y="166">5</text>
<text x="166.6" y="162.8" transform="rotate(-90 166.6 162.8)">1.62-3.63V</text>
<text x="23.6" y="169.5">15p</text>
<text x="42.7" y="169.5">12MHz</text>
<text x="57.1" y="169.5">15p</text>
<text x="125" y="168.3">5</text>
<text x="229.2" y="179.1">ITR VN Corp.</text>
<text x="229.2" y="183.9">Room 904, Saigon Paragon Building,</text>
<text x="131.2" y="188.7">5:29:59 PM</text>
<text x="155.1" y="188.7">3 of</text>
<text x="162.3" y="188.7">7</text>
<text x="229.2" y="186.3">Tan Phu Ward, District 7,</text>
<text x="229.2" y="188.7">Ho Chi Minh City, 700000,</text>
<text x="229.2" y="191">Vietnam</text>
</g>
<g font-size="2.2" fill="#980000">
<text x="61.8" y="52.4">RUN</text>
<text x="210.1" y="50">ADC_AVDD</text>
<text x="246" y="50">ADC_VREF</text>
<text x="78.6" y="57.2">RUN</text>
<text x="171.4" y="64.8" transform="rotate(-90 171.4 64.8)">USB_DPX</text>
<text x="173.8" y="64.8" transform="rotate(-90 173.8 64.8)">USB_DMX</text>
<text x="149.8" y="69.6" transform="rotate(-90 149.8 69.6)">QSPI_SS</text>
<text x="152.3" y="69.6" transform="rotate(-90 152.3 69.6)">QSPI_SD1</text>
<text x="154.7" y="69.6" transform="rotate(-90 154.7 69.6)">QSPI_SD2</text>
<text x="157" y="69.6" transform="rotate(-90 157 69.6)">QSPI_SD0</text>
<text x="159.4" y="69.6" transform="rotate(-90 159.4 69.6)">QSPI_SCLK</text>
<text x="161.8" y="69.6" transform="rotate(-90 161.8 69.6)">QSPI_SD3</text>
<text x="207.7" y="95.4">GPIO29_ADC3</text>
<text x="78.6" y="100.2">QSPI_SS</text>
<text x="207.7" y="100.2">GPIO27_ADC1</text>
<text x="207.7" y="97.8">GPIO28_ADC2</text>
<text x="78.6" y="102.6">QSPI_SCLK</text>
<text x="78.6" y="105">QSPI_SD0</text>
<text x="78.6" y="107.4">QSPI_SD1</text>
<text x="116.8" y="112.1">GPIO7</text>
<text x="207.7" y="109.8">GPIO23</text>
<text x="76.2" y="114.6">QSPI_SD2</text>
<text x="76.2" y="119.3">QSPI_SD3</text>
<text x="23.6" y="136.1">XIN</text>
<text x="45.1" y="136.1">XOUT</text>
<text x="54.2" y="160.4" transform="rotate(-90 54.2 160.4)">XR</text>
<text x="161.8" y="158.1" transform="rotate(-90 161.8 158.1)">XIN</text>
<text x="164.2" y="158.1" transform="rotate(-90 164.2 158.1)">XOUT</text>
<text x="171.4" y="158.1" transform="rotate(-90 171.4 158.1)">SWCLK</text>
<text x="173.8" y="158.1" transform="rotate(-90 173.8 158.1)">SWDIO</text>
<text x="176.2" y="158.1" transform="rotate(-90 176.2 158.1)">RUN</text>
</g>
<g font-size="2.2" fill="#bfbebc">
<text x="88.1" y="73.9">R4</text>
<text x="88.1" y="76.3">NO-FIT</text>
<text x="88.1" y="83.5">M1005</text>
<text x="88.1" y="81.1">tolerance</text>
<text x="33.1" y="132.5">R15</text>
<text x="33.1" y="142.3">NO-FIT</text>
<text x="33.1" y="148.5">M1005</text>
<text x="33.1" y="145.4">tolerance</text>
</g>
</svg>
